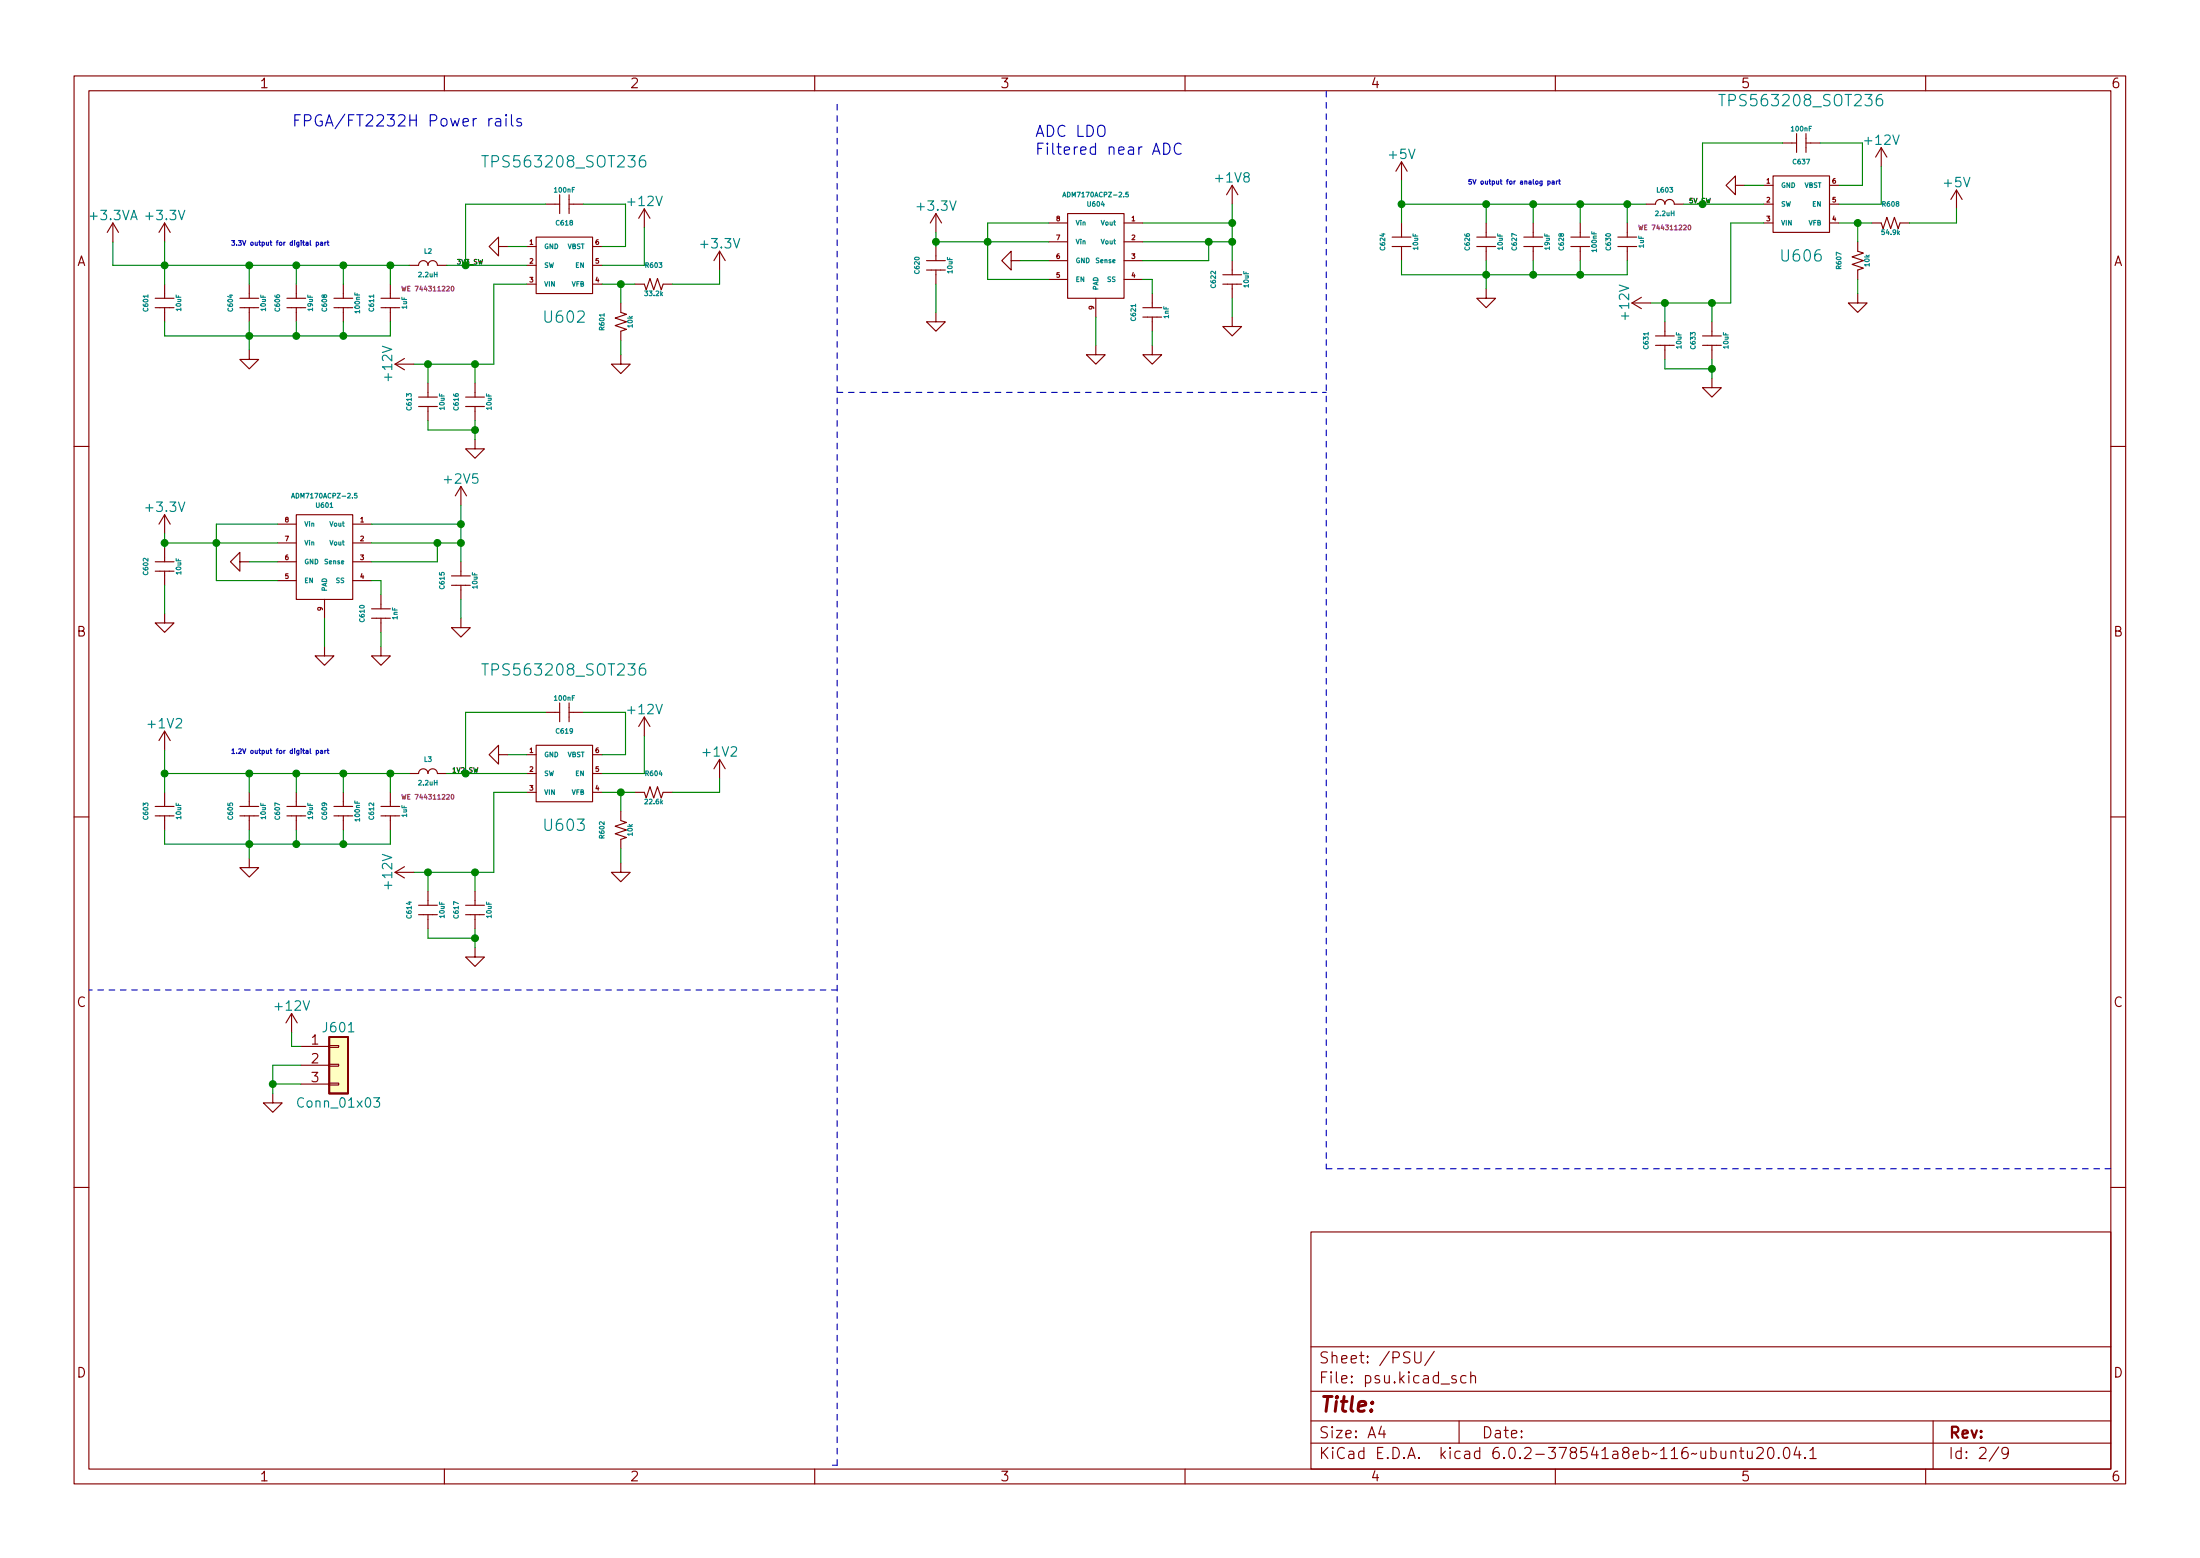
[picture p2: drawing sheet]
<svg xmlns="http://www.w3.org/2000/svg" width="297mm" height="210mm" viewBox="0 0 297 210" stroke-linecap="round" stroke-linejoin="round" font-family="sans-serif">
<g fill="none" stroke="#840000" stroke-width=".15">
<path d="M10 10.2h277v190.1h-277zM12 12.2h273v186.1h-273zM60 10.2v2M110 10.2v2M160 10.2v2M210 10.2v2M240.7 19.3h1.9M242.6 18v2.6M243.8 19.3h1.9M243.8 18v2.6M254 19.9l-.8 1.3M254 19.9v2.6"/>
<path d="M254 19.9l.8 1.3M260 10.2v2M15.2 30.1l-.7 1.3M15.2 30.1v2.5M15.2 30.1l.8 1.3M22.2 30.1v2.5M22.2 38.3v2M22.2 30.1l-.7 1.3M22.2 30.1l.8 1.3M33.7 38.3v2M40 38.3v2M46.4 38.3v2"/>
<path d="M52.7 38.3v2M55.2 35.8h1.3a.64 .64 0 0 1 .6-.6 .64 .64 0 0 1 .7 .6 .64 .64 0 0 1 .6-.6 .64 .64 0 0 1 .7 .6h1.2M67.3 33.3v-1.3l-1.3 1.3 1.3 1.2v-1.2h1.3M71.1 38.3h1.3M71.1 35.8h1.3M71.1 33.3h1.3M72.4 32h7.6v7.6h-7.6zM73.7 27.6h1.9M75.6 26.3v2.5M76.8 27.6h1.9M76.8 26.3v2.5M80 38.3h1.3"/>
<path d="M80 35.8h1.3M80 33.3h1.3M85.7 38.3h1.3l.2 .8 .6-1.5 .5 1.5 .5-1.5 .5 1.5 .2-.8h1.3M87 28.2l-.8 1.3M87 28.2v2.5M87 28.2l.8 1.3M97.2 33.9l-.8 1.3M97.2 33.9v2.5M97.2 33.9l.7 1.3M125.1 35.2h2.5M125.1 36.4h2.5M126.4 28.8v2.6"/>
<path d="M126.4 33.3v1.9M126.4 36.4v1.9M126.4 28.8l-.8 1.3M126.4 28.8l.7 1.3M136.5 35.2v-1.3l-1.2 1.3 1.2 1.2v-1.2h1.3M141.6 30.1h2.5M141.6 32.6h2.5M141.6 35.2h2.5M141.6 37.7h2.5M144.1 28.8h7.7v11.5h-7.7zM151.8 30.1h2.5M151.8 32.6h2.5"/>
<path d="M151.8 35.2h2.5M151.8 37.7h2.5M155.6 39.6v1.9M165.1 38.3h2.5M165.1 37.1h2.5M166.4 25l-.8 1.3M166.4 25v2.6M166.4 35.2v1.9M166.4 38.3v2M166.4 25l.7 1.3M188 32h2.5M188 33.3h2.5"/>
<path d="M189.2 21.8v2.6M189.2 30.1v1.9M189.2 33.3v1.9M189.2 21.8l-.7 1.3M189.2 21.8l.8 1.3M199.4 32h2.5M199.4 33.3h2.5M200.7 39v1.3h1.2l-1.2 1.2-1.3-1.2h1.3M200.7 30.1v1.9M200.7 33.3v1.9M205.7 32h2.6M205.7 33.3h2.6"/>
<path d="M207 30.1v1.9M207 33.3v1.9M212.1 32h2.5M212.1 33.3h2.5M213.4 30.1v1.9M213.4 33.3v1.9M218.4 32h2.6M218.4 33.3h2.6M219.7 30.1v1.9M219.7 33.3v1.9M222.2 27.6h1.3a.64 .64 0 0 1 .7-.7 .64 .64 0 0 1 .6 .7 .64 .64 0 0 1 .6-.7 .64 .64 0 0 1 .7 .7h1.2M234.3 25v-1.3l-1.3 1.3 1.3 1.3v-1.3h1.3"/>
<path d="M238.1 30.1h1.3M238.1 25h1.3M238.1 27.6h1.3M239.4 23.7h7.6v7.7h-7.6zM247 30.1h1.3M247 25h1.3M247 27.6h1.3M250.8 32.6v1.3l.8 .3-1.5 .5 1.5 .5-1.5 .5 1.5 .5-.8 .2v1.3M250.8 39.6v1.3h1.3l-1.3 1.3-1.2-1.3h1.2M252.7 30.1h1.3l.3 .8 .5-1.6 .5 1.6 .5-1.6 .5 1.6 .2-.8h1.3M264.2 25.6l-.8 1.3M264.2 25.6v2.6"/>
<path d="M264.2 25.6l.7 1.3M21 40.3h2.5M21 41.5h2.5M22.2 41.5v1.9M32.4 40.3h2.5M32.4 41.5h2.5M33.7 47.2v1.3h1.2l-1.2 1.3-1.3-1.3h1.3M33.7 41.5v1.9M38.7 40.3h2.6M38.7 41.5h2.6M40 41.5v1.9M45.1 40.3h2.5"/>
<path d="M45.1 41.5h2.5M46.4 41.5v1.9M51.4 40.3h2.6M51.4 41.5h2.6M52.7 41.5v1.9M53.3 49.1l1.3 .8M53.3 49.1h2.6M54.6 48.4l-1.3 .7M56.5 53.6h2.6M56.5 54.9h2.6M57.8 51.7v1.9M57.8 54.9v1.9"/>
<path d="M62.9 53.6h2.5M62.9 54.9h2.5M64.1 59.3v1.3h1.3l-1.3 1.2-1.2-1.2h1.2M64.1 51.7v1.9M64.1 54.9v1.9M83.8 40.9v1.3l.8 .2-1.5 .5 1.5 .5-1.5 .5 1.5 .5-.8 .3v1.3M83.8 47.9v1.2h1.3l-1.3 1.3-1.3-1.3h1.3M126.4 42.2v1.2h1.2l-1.2 1.3-1.3-1.3h1.3M148 46.6v1.3h1.2l-1.2 1.2-1.3-1.2h1.3M148 40.3v2.5M154.3 41.5h2.5M154.3 42.8h2.5"/>
<path d="M155.6 46.6v1.3h1.2l-1.2 1.2-1.3-1.2h1.3M155.6 42.8v1.9M166.4 42.8v1.3h1.2l-1.2 1.2-1.3-1.2h1.3M220.3 40.9l1.3 .8M220.3 40.9h2.6M221.6 40.1l-1.3 .8M223.5 45.3h2.6M223.5 46.6h2.6M224.8 43.4v1.9M224.8 46.6v1.9M229.9 45.3h2.5M229.9 46.6h2.5"/>
<path d="M231.1 51v1.3h1.3l-1.3 1.3-1.2-1.3h1.2M231.1 43.4v1.9M231.1 46.6v1.9M10 60.2h2M21 75.8h2.5M21 77.1h2.5M22.2 69.5l-.7 1.2M22.2 69.5v2.5M22.2 73.9v1.9M22.2 77.1v1.9M22.2 69.5l.8 1.2M32.4 75.8v-1.3l-1.3 1.3 1.3 1.3v-1.3h1.3"/>
<path d="M37.5 70.7h2.5M37.5 73.3h2.5M37.5 75.8h2.5M37.5 78.4h2.5M40 69.5h7.6v11.4h-7.6zM47.6 70.7h2.6M47.6 73.3h2.6M47.6 75.8h2.6M47.6 78.4h2.6M61 77.7h2.5M61 79h2.5M62.2 65.7l-.7 1.2"/>
<path d="M62.2 65.7v2.5M62.2 75.8v1.9M62.2 79v1.9M62.2 65.7l.8 1.2M285 60.2h2M22.2 82.8v1.3h1.3l-1.3 1.2-1.2-1.2h1.2M22.2 98.7v2.5M22.2 98.7l-.7 1.2M22.2 98.7l.8 1.2M43.8 87.2v1.3h1.3l-1.3 1.3-1.3-1.3h1.3M43.8 80.9v2.5M50.2 82.2h2.5"/>
<path d="M50.2 83.4h2.5M51.4 87.2v1.3h1.3l-1.3 1.3-1.2-1.3h1.2M51.4 80.3v1.9M51.4 83.4v1.9M62.2 83.4v1.3h1.3l-1.3 1.3-1.2-1.3h1.2M73.7 96.1h1.9M75.6 94.9v2.5M76.8 94.9v2.5M76.8 96.1h1.9M87 96.8v2.5M87 96.8l-.8 1.2M87 96.8l.8 1.2"/>
<path d="M10 110.2h2M21 108.8h2.5M21 110.1h2.5M22.2 106.9v1.9M22.2 110.1v1.9M32.4 108.8h2.5M32.4 110.1h2.5M33.7 115.8v1.3h1.2l-1.2 1.3-1.3-1.3h1.3M33.7 106.9v1.9M33.7 110.1v1.9M38.7 108.8h2.6M38.7 110.1h2.6"/>
<path d="M40 106.9v1.9M40 110.1v1.9M45.1 108.8h2.5M45.1 110.1h2.5M46.4 106.9v1.9M46.4 110.1v1.9M51.4 108.8h2.6M51.4 110.1h2.6M52.7 106.9v1.9M52.7 110.1v1.9M53.3 117.7l1.3 .8M53.3 117.7h2.6"/>
<path d="M54.6 117l-1.3 .7M55.2 104.4h1.3a.64 .64 0 0 1 .6-.6 .64 .64 0 0 1 .7 .6 .64 .64 0 0 1 .6-.6 .64 .64 0 0 1 .7 .6h1.2M67.3 101.8v-1.2l-1.3 1.2 1.3 1.3v-1.3h1.3M71.1 104.4h1.3M71.1 106.9h1.3M71.1 101.8h1.3M72.4 100.6h7.6v7.6h-7.6zM80 104.4h1.3M80 106.9h1.3M80 101.8h1.3M83.8 109.5v1.2l.8 .3-1.5 .5 1.5 .5-1.5 .5 1.5 .5-.8 .3v1.2M83.8 116.5v1.2h1.3l-1.3 1.3-1.3-1.3h1.3"/>
<path d="M85.7 106.9h1.3l.2 .8 .6-1.5 .5 1.5 .5-1.5 .5 1.5 .2-.8h1.3M97.2 102.5v2.5M97.2 102.5l-.8 1.3M97.2 102.5l.7 1.3M285 110.2h2M39.4 136.8l-.8 1.2M39.4 136.8v2.5M39.4 136.8l.7 1.2M56.5 122.2h2.6M56.5 123.4h2.6M57.8 120.3v1.9M57.8 123.4v1.9"/>
<path d="M62.9 122.2h2.5M62.9 123.4h2.5M64.1 127.9v1.3h1.3l-1.3 1.2-1.2-1.2h1.2M64.1 120.3v1.9M64.1 123.4v1.9M36.8 147.6v1.2h1.3l-1.3 1.3-1.2-1.3h1.2M40.6 141.2h3.8M40.6 143.8h3.8M40.6 146.3h3.8M44.4 146.2h1.3v.2h-1.3zM44.4 143.6h1.3v.3h-1.3zM44.4 141.1h1.3v.2h-1.3z"/>
<path d="M10 160.2h2M177 166.3h108v32h-108zM285 160.2h2M60 198.3v2M110 198.3v2M160 198.3v2M177 194.8h108M177 191.8h108M177 187.8h108M177 181.8h108M186.5 192.5l-.4 1h1M186.9 193v1"/>
<path d="M191 182.4v1.2l.3 .3h.3l.3-.3v-1.2M193.6 182.4l-1.2 1.9M196.6 185.7l-.4-.1-.2 .2 .1 .3 .5 .1v.1v.3h-.2h-.4M197 191.8v3M197.9 185.7l-.4-.1-.3 .3v.4l.2 .3h.1h.4M198.6 185.8a.37 .37 0 0 1 .6 0v.8M198.6 185.1v1.5M210 198.3v2M233.7 196a.37 .37 0 0 1 .7 0v.8M233.7 195.8v1M234.9 195.8h.5M235.1 195.3v1.3v.2h.3"/>
<path d="M235.9 195.8l.1 1a.41 .41 0 0 0 .6-.1M236.6 195.8v1M237.2 195.5l.2-.2 .5 .1a.41 .41 0 0 1 .1 .6l-.9 .8h1M238.8 195.5a.36 .36 0 0 1 .4-.2 .36 .36 0 0 1 .2 .3 .77 .77 0 0 1-.4 1.2 .91 .91 0 0 1-.2-1.3zM240.1 196.7l.1 .1h-.1v-.1v.1M241 195.4a.36 .36 0 0 1 .6 .2 .77 .77 0 0 1-.5 1.2 1 1 0 0 1-.1-1.4zM242.6 195.3l-.4 1h.9M242.9 195.8v1M243.7 196.7l.1 .1h-.1h-.1l.1-.1v.1M244.4 195.8l.4-.5v1.5M244.4 196.8h.8M260 198.3v2"/>
<path d="M261 191.8v6.5M269.9 195.3l-1.3 1.9M271.2 196l-.3 .3h-.3l-.3-.3v-.4l.1-.2 .5-.1 .2 .2a.99 .99 0 0 1-.4 1.3h-.3"/>
</g>
<path d="M44.4 139.9h2.6v7.7h-2.6z" fill="#ffffc2" stroke="#ffffc2" stroke-width=".14"/>
<path d="M44.4 139.9h2.6v7.7h-2.6z" fill="none" stroke="#840000" stroke-width=".25"/>
<g fill="none" stroke="#008484" stroke-width=".15">
<path d="M232.1 12.7h.8M254.1 12.7a.6 .6 0 0 0-.8 .7v.6l.2 .2 .4 .1 .2-.2 .1-.5-.1-.2-.5-.1-.3 .3M65.1 21h.8M87 21a.6 .6 0 0 0-.7 .7v.5l.2 .3h.4l.2-.1 .1-.5-.2-.2-.4-.1-.3 .3M143.5 26.6l.2-.7 .2 .7M143.6 26.4h.3M152.3 25.9h-.3v.3h.3v.3h-.3M39.4 67.2l.2-.6 .2 .6M39.4 67h.3M48.2 66.6h-.3v.3l.3-.1v.4h-.3M65.1 89.6h.8M87 89.6a.6 .6 0 0 0-.7 .6v.6l.2 .2 .4 .1 .2-.1 .1-.5-.2-.3h-.4l-.3 .3"/>
<path d="M50.5 148.1h.8l-.5 .5 .4 .1v.6l-.2 .1h-.4l-.1-.1"/>
</g>
<path d="M54.3 38.6l.1 .7 .1-.5 .2 .5 .1-.7M61 38.7l.1-.1a.31 .31 0 0 1 .2 .4 .31 .31 0 0 1-.3 .2l-.1-.2zM221.3 30.4l.1 .6 .1-.4 .2 .4 .1-.6M228 30.4h.1a.31 .31 0 0 1 .2 .3 .31 .31 0 0 1-.3 .3l-.1-.2zM54.3 107.2l.1 .7 .1-.5 .2 .5 .1-.7M61 107.3l.1-.1a.31 .31 0 0 1 .2 .3 .31 .31 0 0 1-.3 .3l-.1-.2z" fill="none" stroke="#840084" stroke-width=".15"/>
<g fill="none" stroke="#0000c2" stroke-width=".15">
<path d="M66.4 16l-.2 .1-.2 .2M67 16.1l.1-.1 .4 .1 .1 .9M67.6 16.4h-.5a.3 .3 0 0 0-.2 .3 .3 .3 0 0 0 .2 .3l.5-.1M68.3 15.5v.1h.1l-.1-.1v.1M68.3 16v1M69.1 15.5v1.3l.2 .2M70.4 16.1l-.4-.1-.2 .2 .1 .2 .5 .2v.1v.2l-.2 .1-.4-.1M157.1 19.3a.79 .79 0 0 1 .9 .5 .79 .79 0 0 1-.3 1h-.6zM159.5 19.5a.6 .6 0 0 0-.8 0 .6 .6 0 0 0-.2 .7 .56 .56 0 0 0 .3 .6 .56 .56 0 0 0 .7-.1M41.3 32.7h.3v.4M41.6 32.8l-.3 .2 .1 .1h.2M41.9 32.5v.5l.1 .1"/>
<path d="M42.7 32.7h.2l.1 .1v.3h-.3M42.7 32.7v.6M43.3 32.7h.2l.1 .4M43.6 32.8l-.3 .2v.1h.3M43.9 32.7v.4M44 32.7l-.1 .1M44.2 32.7h.2M44.3 32.5v.5l.1 .1M208.2 24.4v.5l-.1 .2-.2-.1M208.2 24.5l-.2-.1-.1 .2 .1 .2h.2M209 24.5l.2-.1 .1 .2-.1 .2h-.2M209 24.4v.7"/>
<path d="M209.6 24.5h.2v.4M209.8 24.6l-.3 .1 .1 .2 .2-.1M210.1 24.4v.5M210.3 24.4l-.2 .2M210.4 24.4h.3M210.5 24.2v.6l.2 .1M41.3 101.3h.3v.4M41.6 101.4l-.3 .1 .1 .2h.2M41.9 101.1v.5l.1 .1M42.7 101.3h.2l.1 .1v.3h-.3M42.7 101.3v.6M43.3 101.3h.2l.1 .4"/>
<path d="M43.6 101.4l-.3 .1v.2h.3M43.9 101.3v.4M44 101.3l-.1 .1M44.2 101.3h.2M44.3 101.1v.5l.1 .1"/>
</g>
<path d="M179.1 12.3v145.4M113 53h66.1M113 133.6h-100.9M179.1 157.7h106M112.4 197.7h.6M113 197.7v-184.1" fill="none" stroke="#0000c2" stroke-width=".15" stroke-dasharray=".8 .8"/>
<g fill="none" stroke="#008400" stroke-width=".15">
<path d="M240.7 19.3h-10.8v8.3M245.7 19.3h5.8v5.7h-3.2M15.2 32.6v3.2h40M22.2 32.6v5.7M33.7 35.8v2.5M40 35.8v2.5M46.4 35.8v2.5M52.7 35.8v2.5M60.3 35.8h10.8M68.6 33.3h2.5M71.1 38.3h-4.4v10.8h-10.8M73.7 27.6h-10.8v8.2"/>
<path d="M78.7 27.6h5.8v5.7h-3.2M81.3 38.3h4.4M83.8 38.3v2.6M87 30.7v5.1h-5.7M97.2 36.4v1.9h-6.4M126.4 31.4v1.9M126.4 38.3v3.9M126.4 32.6h15.2M137.8 35.2h3.8M141.6 30.1h-8.3v7.6h8.3M154.3 30.1h12.1M154.3 32.6h12.1"/>
<path d="M154.3 37.7h1.3v1.9M163.2 32.6v2.6h-8.9M166.4 27.6v7.6M189.2 27.6h33M189.2 35.2v1.9h30.5v-1.9M189.2 24.4v5.7M200.7 27.6v2.5M200.7 35.2v3.8M207 27.6v2.5M207 35.2v1.9M213.4 27.6v2.5M213.4 35.2v1.9"/>
<path d="M219.7 27.6v2.5M227.3 27.6h10.8M235.6 25h2.5M238.1 30.1h-4.4v10.8h-10.8M248.3 30.1h4.4M250.8 30.1v2.5M250.8 37.7v1.9M254 22.5v5.1h-5.7M264.2 28.2v1.9h-6.4M22.2 43.4v1.9h30.5v-1.9M33.7 43.4v3.8M40 43.4v1.9"/>
<path d="M46.4 43.4v1.9M57.8 56.8v1.2h6.3M57.8 49.1v2.6M64.1 49.1v2.6M64.1 56.8v2.5M83.8 46v1.9M148 42.8v3.8M155.6 44.7v1.9M166.4 40.3v2.5M224.8 40.9v2.5M224.8 48.5v1.3h6.3M231.1 40.9v2.5"/>
<path d="M231.1 48.5v2.5M22.2 72v1.9M22.2 79v3.8M22.2 73.3h15.3M33.7 75.8h3.8M37.5 70.7h-8.3v7.7h8.3M50.2 73.3h12M50.2 70.7h12M50.2 78.4h1.2v1.9M59.1 73.3v2.5h-8.9M62.2 68.2v7.6M43.8 83.4v3.8"/>
<path d="M51.4 85.3v1.9M62.2 80.9v2.5M73.7 96.1h-10.8v8.3M78.7 96.1h5.8v5.7h-3.2M87 99.3v5.1h-5.7M22.2 101.2v5.7M22.2 112v1.9h30.5v-1.9M22.2 104.4h33M33.7 104.4v2.5M33.7 112v3.8M40 104.4v2.5M40 112v1.9"/>
<path d="M46.4 104.4v2.5M46.4 112v1.9M52.7 104.4v2.5M57.8 117.7v2.6M60.3 104.4h10.8M64.1 117.7v2.6M68.6 101.8h2.5M71.1 106.9h-4.4v10.8h-10.8M81.3 106.9h4.4M83.8 106.9v2.6M83.8 114.5v2M97.2 105v1.9h-6.4"/>
<path d="M39.4 139.3v1.9h1.2M57.8 125.3v1.3h6.3M64.1 125.3v2.6M36.8 146.3h3.8M40.6 143.8h-3.8v3.8"/>
</g>
<g fill="#008400" stroke="#008400" stroke-width=".15">
<circle cx="40" cy="35.8" r=".46"/>
<circle cx="46.4" cy="35.8" r=".46"/>
<circle cx="46.4" cy="45.3" r=".46"/>
<circle cx="22.2" cy="35.8" r=".46"/>
<circle cx="40" cy="45.3" r=".46"/>
<circle cx="33.7" cy="45.3" r=".46"/>
<circle cx="33.7" cy="35.8" r=".46"/>
<circle cx="64.1" cy="126.6" r=".46"/>
<circle cx="46.4" cy="113.9" r=".46"/>
<circle cx="46.4" cy="104.4" r=".46"/>
<circle cx="62.9" cy="104.4" r=".46"/>
<circle cx="83.8" cy="106.9" r=".46"/>
<circle cx="57.8" cy="117.7" r=".46"/>
<circle cx="64.1" cy="117.7" r=".46"/>
<circle cx="22.2" cy="104.4" r=".46"/>
<circle cx="33.7" cy="104.4" r=".46"/>
<circle cx="40" cy="113.9" r=".46"/>
<circle cx="36.8" cy="146.3" r=".46"/>
<circle cx="33.7" cy="113.9" r=".46"/>
<circle cx="52.7" cy="104.4" r=".46"/>
<circle cx="40" cy="104.4" r=".46"/>
<circle cx="22.2" cy="73.3" r=".46"/>
<circle cx="29.2" cy="73.3" r=".46"/>
<circle cx="62.2" cy="70.7" r=".46"/>
<circle cx="59.1" cy="73.3" r=".46"/>
<circle cx="62.2" cy="73.3" r=".46"/>
<circle cx="62.9" cy="35.8" r=".46"/>
<circle cx="64.1" cy="49.1" r=".46"/>
<circle cx="57.8" cy="49.1" r=".46"/>
<circle cx="52.7" cy="35.8" r=".46"/>
<circle cx="64.1" cy="58" r=".46"/>
<circle cx="83.8" cy="38.3" r=".46"/>
<circle cx="133.3" cy="32.6" r=".46"/>
<circle cx="126.4" cy="32.6" r=".46"/>
<circle cx="224.8" cy="40.9" r=".46"/>
<circle cx="231.1" cy="40.9" r=".46"/>
<circle cx="229.9" cy="27.6" r=".46"/>
<circle cx="250.8" cy="30.1" r=".46"/>
<circle cx="213.4" cy="37.1" r=".46"/>
<circle cx="200.7" cy="37.1" r=".46"/>
<circle cx="207" cy="37.1" r=".46"/>
<circle cx="166.4" cy="30.1" r=".46"/>
<circle cx="166.4" cy="32.6" r=".46"/>
<circle cx="163.2" cy="32.6" r=".46"/>
<circle cx="200.7" cy="27.6" r=".46"/>
<circle cx="189.2" cy="27.6" r=".46"/>
<circle cx="207" cy="27.6" r=".46"/>
<circle cx="213.4" cy="27.6" r=".46"/>
<circle cx="219.7" cy="27.6" r=".46"/>
<circle cx="231.1" cy="49.8" r=".46"/>
</g>
<text font-size="2.8" fill="#840000" x="178" y="190.6">Title:</text>
<g font-size="2.1" fill="#0000c2">
<text x="39.4" y="17.1">FPGA/FT2232H Power rails</text>
<text x="139.7" y="18.5">ADC LDO</text>
<text x="139.7" y="20.9">Filtered near ADC</text>
</g>
<g font-size="2.1" fill="#008484">
<text x="233.1" y="14.3">TPS563208_SOT236</text>
<text x="66.1" y="22.6">TPS563208_SOT236</text>
<text x="240.7" y="35.3">U606</text>
<text x="73.7" y="43.6">U602</text>
<text x="66.1" y="91.2">TPS563208_SOT236</text>
<text x="73.7" y="112.1">U603</text>
</g>
<g font-size="2.1" fill="#840000">
<text x="178" y="184">Sheet: /PSU/</text>
<text x="178" y="186.7">File: psu.kicad_sch</text>
<text x="178" y="196.9">KiCad E.D.A. kicad 6.0.2-378541a8eb~116~ubuntu20.04.1</text>
<text x="178" y="194.1">Size: A4</text>
<text x="200" y="194.1">Date:</text>
<text x="263" y="194.1">Rev:</text>
<text x="263" y="196.9">Id: 2/9</text>
</g>
<g font-size="1.8" fill="#840000">
<text x="35" y="11.9">1</text>
<text x="85" y="11.9">2</text>
<text x="135" y="11.9">3</text>
<text x="185" y="11.9">4</text>
<text x="235" y="11.9">5</text>
<text x="285" y="11.9">6</text>
<text x="10.3" y="35.9">A</text>
<text x="285.3" y="35.9">A</text>
<text x="10.3" y="85.9">B</text>
<text x="285.3" y="85.9">B</text>
<text x="10.3" y="135.9">C</text>
<text x="285.3" y="135.9">C</text>
<text x="42.1" y="141">1</text>
<text x="42.1" y="143.5">2</text>
<text x="42.1" y="146">3</text>
<text x="10.3" y="185.9">D</text>
<text x="285.3" y="185.9">D</text>
<text x="35" y="199.9">1</text>
<text x="85" y="199.9">2</text>
<text x="135" y="199.9">3</text>
<text x="185" y="199.9">4</text>
<text x="235" y="199.9">5</text>
<text x="285" y="199.9">6</text>
</g>
<g font-size="1.8" fill="#008484">
<text x="187.6" y="21.5">+5V</text>
<text x="251.9" y="19.6">+12V</text>
<text x="12.3" y="29.7">+3.3VA</text>
<text x="19.9" y="29.7">+3.3V</text>
<text x="84.9" y="27.8">+12V</text>
<text x="124" y="28.4">+3.3V</text>
<text x="164.3" y="24.6">+1V8</text>
<text x="262.6" y="25.3">+5V</text>
<text x="94.8" y="33.5">+3.3V</text>
<text x="220" y="43" transform="rotate(-90 220 43)">+12V</text>
<text x="53" y="51.2" transform="rotate(-90 53 51.2)">+12V</text>
<text x="60.1" y="65.3">+2V5</text>
<text x="19.9" y="69.1">+3.3V</text>
<text x="20.1" y="98.3">+1V2</text>
<text x="84.9" y="96.4">+12V</text>
<text x="95.1" y="102.1">+1V2</text>
<text x="53" y="119.8" transform="rotate(-90 53 119.8)">+12V</text>
<text x="37.3" y="136.4">+12V</text>
<text x="43.8" y="139.3">J601</text>
<text x="40.5" y="149.5">Conn_01x03</text>
</g>
<g font-size=".9" fill="#008484">
<text x="241.9" y="17.7">100nF</text>
<text x="242.1" y="22.2">C637</text>
<text x="74.9" y="26">100nF</text>
<text x="144" y="26.6">ADM7170ACPZ-2.5</text>
<text x="146.9" y="27.9">U604</text>
<text x="223.6" y="29.1">2.2uH</text>
<text x="223.8" y="26">L603</text>
<text x="240.4" y="25.3">GND</text>
<text x="240.4" y="27.9">SW</text>
<text x="243.6" y="25.3">VBST</text>
<text x="244.8" y="27.9">EN</text>
<text x="254.2" y="27.9">R608</text>
<text x="57.3" y="34.2">L2</text>
<text x="73.4" y="33.6">GND</text>
<text x="75.1" y="30.4">C618</text>
<text x="76.6" y="33.6">VBST</text>
<text x="145.2" y="35.5">GND</text>
<text x="145.2" y="33">Vin</text>
<text x="145.2" y="30.4">Vin</text>
<text x="148.1" y="35.5">Sense</text>
<text x="148.8" y="30.4">Vout</text>
<text x="148.8" y="33">Vout</text>
<text x="187" y="33.7" transform="rotate(-90 187 33.7)">C624</text>
<text x="191.5" y="33.7" transform="rotate(-90 191.5 33.7)">10uF</text>
<text x="198.4" y="33.7" transform="rotate(-90 198.4 33.7)">C626</text>
<text x="202.9" y="33.7" transform="rotate(-90 202.9 33.7)">10uF</text>
<text x="204.8" y="33.7" transform="rotate(-90 204.8 33.7)">C627</text>
<text x="209.2" y="33.7" transform="rotate(-90 209.2 33.7)">19uF</text>
<text x="211.1" y="33.7" transform="rotate(-90 211.1 33.7)">C628</text>
<text x="215.6" y="33.9" transform="rotate(-90 215.6 33.9)">100nF</text>
<text x="217.5" y="33.7" transform="rotate(-90 217.5 33.7)">C630</text>
<text x="221.9" y="33.4" transform="rotate(-90 221.9 33.4)">1uF</text>
<text x="240.4" y="30.4">VIN</text>
<text x="244.2" y="30.4">VFB</text>
<text x="252.4" y="35.9" transform="rotate(-90 252.4 35.9)">10k</text>
<text x="254.2" y="31.7">54.9k</text>
<text x="20" y="41.9" transform="rotate(-90 20 41.9)">C601</text>
<text x="24.4" y="41.9" transform="rotate(-90 24.4 41.9)">10uF</text>
<text x="31.4" y="41.9" transform="rotate(-90 31.4 41.9)">C604</text>
<text x="35.9" y="41.9" transform="rotate(-90 35.9 41.9)">10uF</text>
<text x="37.8" y="41.9" transform="rotate(-90 37.8 41.9)">C606</text>
<text x="42.2" y="41.9" transform="rotate(-90 42.2 41.9)">19uF</text>
<text x="44.1" y="41.9" transform="rotate(-90 44.1 41.9)">C608</text>
<text x="50.5" y="41.9" transform="rotate(-90 50.5 41.9)">C611</text>
<text x="54.9" y="41.7" transform="rotate(-90 54.9 41.7)">1uF</text>
<text x="56.6" y="37.4">2.2uH</text>
<text x="73.4" y="36.1">SW</text>
<text x="73.4" y="38.7">VIN</text>
<text x="77.2" y="38.7">VFB</text>
<text x="77.8" y="36.1">EN</text>
<text x="87.2" y="39.9">33.2k</text>
<text x="87.2" y="36.1">R603</text>
<text x="124.1" y="36.9" transform="rotate(-90 124.1 36.9)">C620</text>
<text x="128.6" y="36.8" transform="rotate(-90 128.6 36.8)">10uF</text>
<text x="145.2" y="38">EN</text>
<text x="148.3" y="39.2" transform="rotate(-90 148.3 39.2)">PAD</text>
<text x="149.6" y="38">SS</text>
<text x="164.1" y="38.8" transform="rotate(-90 164.1 38.8)">C622</text>
<text x="168.6" y="38.7" transform="rotate(-90 168.6 38.7)">10uF</text>
<text x="248.6" y="36.2" transform="rotate(-90 248.6 36.2)">R607</text>
<text x="48.6" y="42.2" transform="rotate(-90 48.6 42.2)">100nF</text>
<text x="81.6" y="44.5" transform="rotate(-90 81.6 44.5)">R601</text>
<text x="85.4" y="44.2" transform="rotate(-90 85.4 44.2)">10k</text>
<text x="153.4" y="43.2" transform="rotate(-90 153.4 43.2)">C621</text>
<text x="157.8" y="42.9" transform="rotate(-90 157.8 42.9)">1nF</text>
<text x="222.6" y="47" transform="rotate(-90 222.6 47)">C631</text>
<text x="227" y="47" transform="rotate(-90 227 47)">10uF</text>
<text x="228.9" y="47" transform="rotate(-90 228.9 47)">C633</text>
<text x="233.4" y="47" transform="rotate(-90 233.4 47)">10uF</text>
<text x="55.6" y="55.3" transform="rotate(-90 55.6 55.3)">C613</text>
<text x="60" y="55.3" transform="rotate(-90 60 55.3)">10uF</text>
<text x="61.9" y="55.3" transform="rotate(-90 61.9 55.3)">C616</text>
<text x="66.4" y="55.3" transform="rotate(-90 66.4 55.3)">10uF</text>
<text x="39.9" y="67.2">ADM7170ACPZ-2.5</text>
<text x="41" y="71.1">Vin</text>
<text x="42.8" y="68.5">U601</text>
<text x="44.6" y="71.1">Vout</text>
<text x="20" y="77.5" transform="rotate(-90 20 77.5)">C602</text>
<text x="24.4" y="77.5" transform="rotate(-90 24.4 77.5)">10uF</text>
<text x="41" y="76.1">GND</text>
<text x="41" y="73.6">Vin</text>
<text x="44" y="76.1">Sense</text>
<text x="44.6" y="73.6">Vout</text>
<text x="41" y="78.7">EN</text>
<text x="44.1" y="79.9" transform="rotate(-90 44.1 79.9)">PAD</text>
<text x="45.4" y="78.7">SS</text>
<text x="49.2" y="83.9" transform="rotate(-90 49.2 83.9)">C610</text>
<text x="53.7" y="83.6" transform="rotate(-90 53.7 83.6)">1nF</text>
<text x="60" y="79.4" transform="rotate(-90 60 79.4)">C615</text>
<text x="64.5" y="79.4" transform="rotate(-90 64.5 79.4)">10uF</text>
<text x="74.9" y="94.5">100nF</text>
<text x="75.1" y="99">C619</text>
<text x="56.6" y="106">2.2uH</text>
<text x="57.3" y="102.8">L3</text>
<text x="73.4" y="102.2">GND</text>
<text x="73.4" y="104.7">SW</text>
<text x="73.4" y="107.2">VIN</text>
<text x="76.6" y="102.2">VBST</text>
<text x="77.2" y="107.2">VFB</text>
<text x="77.8" y="104.7">EN</text>
<text x="87.2" y="104.7">R604</text>
<text x="20" y="110.5" transform="rotate(-90 20 110.5)">C603</text>
<text x="24.4" y="110.5" transform="rotate(-90 24.4 110.5)">10uF</text>
<text x="31.4" y="110.5" transform="rotate(-90 31.4 110.5)">C605</text>
<text x="35.9" y="110.5" transform="rotate(-90 35.9 110.5)">10uF</text>
<text x="37.8" y="110.5" transform="rotate(-90 37.8 110.5)">C607</text>
<text x="42.2" y="110.5" transform="rotate(-90 42.2 110.5)">19uF</text>
<text x="44.1" y="110.5" transform="rotate(-90 44.1 110.5)">C609</text>
<text x="48.6" y="110.7" transform="rotate(-90 48.6 110.7)">100nF</text>
<text x="50.5" y="110.5" transform="rotate(-90 50.5 110.5)">C612</text>
<text x="54.9" y="110.3" transform="rotate(-90 54.9 110.3)">1uF</text>
<text x="81.6" y="113.1" transform="rotate(-90 81.6 113.1)">R602</text>
<text x="85.4" y="112.7" transform="rotate(-90 85.4 112.7)">10k</text>
<text x="87.2" y="108.5">22.6k</text>
<text x="55.6" y="123.9" transform="rotate(-90 55.6 123.9)">C614</text>
<text x="60" y="123.8" transform="rotate(-90 60 123.8)">10uF</text>
<text x="61.9" y="123.9" transform="rotate(-90 61.9 123.9)">C617</text>
<text x="66.4" y="123.8" transform="rotate(-90 66.4 123.8)">10uF</text>
</g>
<g font-size=".9" fill="#840000">
<text x="142.6" y="29.8">8</text>
<text x="152.8" y="29.8">1</text>
<text x="238.5" y="24.8">1</text>
<text x="238.5" y="27.3">2</text>
<text x="238.5" y="29.8">3</text>
<text x="247.4" y="29.8">4</text>
<text x="247.4" y="27.3">5</text>
<text x="247.4" y="24.8">6</text>
<text x="71.5" y="33">1</text>
<text x="71.5" y="35.6">2</text>
<text x="80.4" y="35.6">5</text>
<text x="80.4" y="33">6</text>
<text x="142.6" y="34.9">6</text>
<text x="142.6" y="32.4">7</text>
<text x="152.8" y="32.4">2</text>
<text x="152.8" y="34.9">3</text>
<text x="71.5" y="38.1">3</text>
<text x="80.4" y="38.1">4</text>
<text x="142.6" y="37.5">5</text>
<text x="147.7" y="41.8" transform="rotate(-90 147.7 41.8)">9</text>
<text x="152.8" y="37.5">4</text>
<text x="38.5" y="70.5">8</text>
<text x="48.6" y="70.5">1</text>
<text x="38.5" y="75.6">6</text>
<text x="38.5" y="73">7</text>
<text x="48.6" y="73">2</text>
<text x="48.6" y="75.6">3</text>
<text x="38.5" y="78.1">5</text>
<text x="43.6" y="82.4" transform="rotate(-90 43.6 82.4)">9</text>
<text x="48.6" y="78.1">4</text>
<text x="71.5" y="101.6">1</text>
<text x="80.4" y="101.6">6</text>
<text x="71.5" y="104.1">2</text>
<text x="71.5" y="106.7">3</text>
<text x="80.4" y="106.7">4</text>
<text x="80.4" y="104.1">5</text>
</g>
<g font-size=".9" fill="#0000c2">
<text x="198.1" y="24.9">5V output for analog part</text>
<text x="31.1" y="33.1">3.3V output for digital part</text>
<text x="31.1" y="101.7">1.2V output for digital part</text>
</g>
<g font-size=".9">
<text x="228" y="27.4">5V_SW</text>
<text x="61.6" y="35.7">3V3_SW</text>
<text x="61" y="104.3">1V2_SW</text>
</g>
<g font-size=".9" fill="#840084">
<text x="221.7" y="31">WE 744311220</text>
<text x="54.7" y="39.3">WE 744311220</text>
<text x="54.7" y="107.9">WE 744311220</text>
</g>
</svg>
